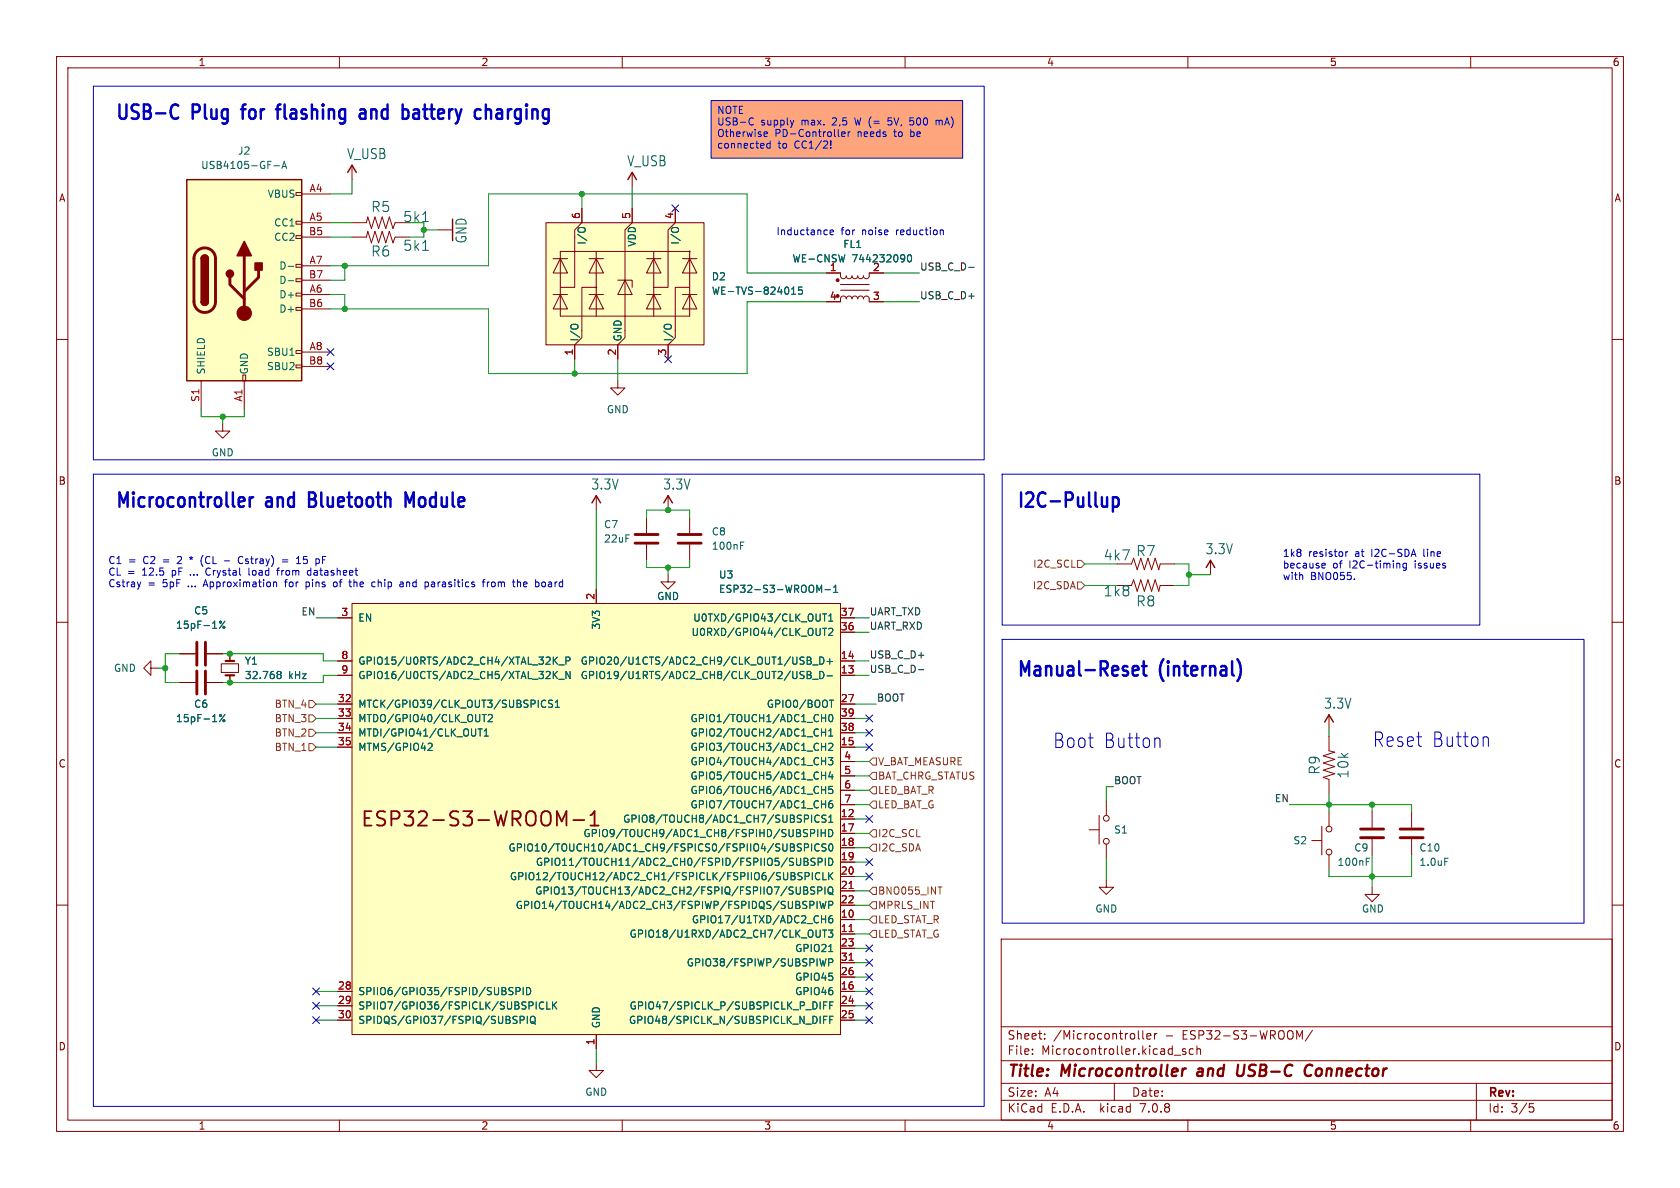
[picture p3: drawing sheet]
<svg xmlns="http://www.w3.org/2000/svg" width="297mm" height="210mm" viewBox="0 0 297 210" stroke-linecap="round" stroke-linejoin="round" font-family="sans-serif">
<g fill="none" stroke="#840000" stroke-width=".18">
<path d="M10 10h277v190h-277zM12 12h273v186h-273zM60 10v2M110 10v2M160 10v2M210 10v2M260 10v2M62.2 39.4h2.6l.2-1 .7 2 .6-2 .6 2 .7-2 .6 2 .6-2 .7 2 .3-1h2.6M96.5 39.4h28v21.6h-28zM10 60h2M62.2 41.9h2.6l.2-1 .7 2 .6-2 .6 2 .7-2 .6 2 .6-2 .7 2 .3-1h2.6M77.5 40.6h2.5"/>
<path d="M146 53.3h2.6v-.7l.5-.3 .4 .2 .1 .3 .1-.3 .3-.2 .5 .2 .1 .3 .1-.3 .3-.1h.4l.2 .4 .2-.4 .4-.1 .3 .2 .2 .3 .1-.3 .4-.2 .4 .3 .1 .7h2.5M146 48.3h2.6v.7l.5 .3 .4-.2 .1-.3 .1 .3 .4 .2 .4-.2 .1-.3 .1 .3 .3 .2 .5-.1 .1-.4 .2 .4h.5l.3-.1 .1-.3 .1 .3 .4 .2 .4-.3 .1-.7h2.5M148.6 51.3h5.1M148.6 50.3h5.1M285 60h2M39.4 74.9v1.3h1.2l-1.2 1.3-1.3-1.3h1.3M109.2 67.3v1.3h1.3l-1.3 1.3-1.3-1.3h1.3M105.4 87.6v2.6M118.1 87.6v2.6M121.9 91.4v2.8M121.9 96.3v2.8M197.5 99.7h2.5l.4-1 .6 2 .7-2 .6 2 .6-2 .7 2 .6-2 .7 2 .2-1h2.5"/>
<path d="M214 99.1v2.5M10 110h2M26.7 118.1v-1.3l-1.3 1.3 1.3 1.3v-1.3h1.2M39.1 117.3h3.1v1.6h-3.1zM40.6 115.6v1.2M40.6 119.4v1.3M59.7 119.4h2.5M59.7 116.8h2.5M59.7 109.2h2.5M62.2 106.7h86.4v76.2h-86.4zM105.4 104.1v2.6M118.1 101.6v1.3h1.3l-1.3 1.2-1.3-1.2h1.3"/>
<path d="M148.6 119.4h2.5M148.6 116.8h2.5M148.6 109.2h2.5M148.6 111.8h2.5M197.5 103.5h2.5l.4-1 .6 2 .7-2 .6 2 .6-2 .7 2 .6-2 .7 2 .2-1h2.5M285 110h2M31.7 120.7h2.8M36.6 120.7h2.8M59.7 132.1h2.5M59.7 124.5h2.5M59.7 127h2.5M59.7 129.5h2.5"/>
<path d="M148.6 132.1h2.5M148.6 124.5h2.5M148.6 127h2.5M148.6 129.5h2.5M148.6 134.6h2.5M148.6 137.2h2.5M148.6 139.7h2.5M234.9 130.2v2.5l1.1 .3-2.1 .6 2.1 .6-2.1 .7 2.1 .6-2.1 .6 2.1 .7-2.1 .6 1 .4v2.5M234.9 126.4v2.5M10 160h2M148.6 144.8h2.5M148.6 147.3h2.5"/>
<path d="M148.6 149.9h2.5M148.6 152.4h2.5M148.6 154.9h2.5M148.6 157.5h2.5M148.6 142.2h2.5M192.5 146.7h1.8M194.3 144.1v5.1M195.6 155.6v1.2h1.2l-1.2 1.3-1.3-1.3h1.3M195.6 141.6v2.5M195.6 149.2v2.6M231.9 148.6h1.8M233.7 146.1v5"/>
<path d="M234.9 143.5v2.6M234.9 151.1v2.6M242.6 156.8v1.3h1.2l-1.2 1.3-1.3-1.3h1.3M242.6 143.5v2.8M242.6 148.3v2.8M285 160h2M59.7 175.3h2.5M59.7 177.8h2.5M148.6 162.6h2.5M148.6 165.1h2.5M148.6 175.3h2.5M148.6 160h2.5"/>
<path d="M148.6 167.6h2.5M148.6 177.8h2.5M148.6 172.7h2.5M148.6 170.2h2.5M177 166h108v32h-108zM59.7 180.3h2.5M60 198v2M105.4 188v1.2h1.3l-1.3 1.3-1.3-1.3h1.3M105.4 182.9v2.5M110 198v2M148.6 180.3h2.5M160 198v2"/>
<path d="M177 194.5h108M177 191.5h108M177 187.5h108M177 181.5h108M182.5 186.3v.1M182.5 185.5v.1M184.7 183.6v.1M184.7 182.8v.1M197 191.5v3M201.2 182.2v1.3l.3 .2M202 182.2v1.3l.2 .2M202.7 183.2l.8-.1-.1-.3-.4-.1-.3 .2 .1 .7h.6"/>
<path d="M204.1 182.7v1M204.5 182.7l-.3 .1-.1 .2M207.6 186.5h1.1M209.6 185.5l-.4-.1-.2 .2 .1 .2 .5 .2v.3h-.6M210 198v2M211 185.5l-.5-.1-.3 .3v.4l.2 .2h.6M211.6 185.5l.2-.1 .4 .1v.9M211.6 184.9v1.5M229.2 182.2l.5 1.1 .5-1.1v1.5M232 182.1l-1.3 2M260 198v2M261 191.5v6.5"/>
<path d="M270.4 195.1h.7M270.5 195.7h.4l.3 .3-.2 .5-.5 .1"/>
<circle cx="195.6" cy="144.7" r=".51"/>
<circle cx="195.6" cy="148.7" r=".51"/>
<circle cx="235" cy="150.6" r=".51"/>
<circle cx="235" cy="146.6" r=".51"/>
</g>
<path d="M209.7 188.9l-.5 .2M211.8 189.5l-.2 .4 .3 .3M218.9 188.2l-.2 1.6 .1 .3a.66 .66 0 0 0 .9-.1M232 188.4a.88 .88 0 0 0-1 0 .88 .88 0 0 0-.4 1 .69 .69 0 0 0 .4 .7 .69 .69 0 0 0 .8-.1" fill="none" stroke="#840000" stroke-width=".4"/>
<path d="M125.7 17.8h44.5v10.1h-44.5z" fill="#ffa57d" stroke="#ffa57d" stroke-width=".18"/>
<path d="M104.6 88.9l.8-1.3 .8 1.3M117.3 88.9l.8-1.3 .8 1.3M213.2 100.3l.8-1.2 .8 1.2M234.2 127.6l.7-1.2 .8 1.2" fill="none" stroke="#840000" stroke-width=".25"/>
<path d="M119.9 94.5h4.1M119.9 96h4.1M34.8 118.6v4.1M36.3 118.6v4.1M240.5 146.6h4.1M240.5 148.1h4.1" fill="none" stroke="#840000" stroke-width=".51"/>
<g fill="none" stroke="#006464" stroke-width=".18">
<path d="M74.7 39.2h1M74.7 44.2h1M160.6 45.1l.1-.1a.68 .68 0 0 1 .5 .7 .68 .68 0 0 1-.5 .6 .84 .84 0 0 1-.1-1.2zM130.9 96.4h.4M130.9 95.8h.6M49.1 118.8l.4-.1 .1 .1 .1 .2-.2 .2M49.1 119.2h.1M49.2 119.2h.3M49.2 119.2l-.1 .1M49.5 119.2l.2 .3-.1 .3-.1 .2-.4-.1M97.8 116.1v1.3M97.8 118.7v1.3"/>
<path d="M98 116.7l.5 .7M98 119.2l.5 .8M98.5 116.1l-.7 .8M98.5 118.7l-.7 .7M98.8 117.5h1M100.1 116.8h.6l.1-.2-.1-.3-.6-.2v1.3M100.8 118.7v1.3l-.7-1.3v1.3M142 118.7l.2 .1M142.1 119.5v.3M142.7 116.1h.4l.3 .3-.3 .4 .3 .1v.3l-.2 .2h-.5zM142.7 118.7h.4l.3 .2-.3 .4 .3 .1v.3l-.2 .3h-.5zM142.7 119.3h.4"/>
<path d="M142.7 116.8h.4M143.7 117.5h.9M144.8 104.4l.5-1v1.3M144.9 118.7a.64 .64 0 0 1 .8 .6 .64 .64 0 0 1-.8 .7zM144.9 116.1a.64 .64 0 0 1 .8 .7 .64 .64 0 0 1-.8 .6zM145.4 111.1h.7M145.4 108.5h.7M145.8 108.5v1.3M145.8 111.1v1.2M145.9 104.2h.9M146.2 119.5h1M146.2 116.9h1"/>
<path d="M146.5 111.2l.5-.1 .2 .3-.8 .9h.8M146.5 108.9l.4-.4v1.3M146.5 109.8h.7M146.7 116.5v.9M147.4 104.7h.7M147.4 103.8l.3-.4v1.3M39.8 126.3l-1 1.3M75.9 131.4l.4 .1 .1 .3-.8 .9h.8M84.5 128.8h.7M84.9 128.8v1.3M85.2 126.3h.8M85.6 126.3v1.3"/>
<path d="M85.6 130.1h.7M85.6 129.2l.4-.4v1.3M86.3 126.4l.5-.1 .3 .4-.8 .9h.8M96.5 123.9a.6 .6 0 0 0-.9 .4 .6 .6 0 0 0 .6 .7l.3-.1M97.7 123.8h-.5l-.2 .1v.4l.6 .2 .1 .3-.2 .2h-.5M98.2 125h.7M98.2 124.1l.3-.3v1.2M98.8 120.1h1M143.7 120.1h.9M145.2 128.8v1.3M145.2 132h.8M145.2 129.5h.8"/>
<path d="M145.2 126.9h.8M145.2 134.5h.8M145.2 137.1h.8M145.2 139.6h.8M146 126.3v1.3M146 128.8v1.3M146 131.4v1.3M146 133.9v1.3M146 136.5v1.2M146 139v1.3M146.4 133.9h.8l-.4 .5 .4 .1v.6l-.2 .1-.6-.1M146.5 131.5l.5-.1 .2 .4-.8 .9h.8"/>
<path d="M146.5 129.2l.4-.4v1.3M146.5 130.1h.7M146.6 126.4l.2-.1a.68 .68 0 0 1 .4 .6 .68 .68 0 0 1-.4 .7l-.2-.1-.1-.4zM146.6 123.8h.8M146.8 136.4l-.3 .9h.8M147 123.8v1.2M147.1 136.9v.8M147.2 139h-.6l-.1 .6 .2-.1 .4 .1 .1 .1v.5l-.2 .1-.5-.1M141.1 154.6l.7 .6-.3 .3h-.4M141.5 156.8v1l-.3 .3M141.5 151.7v1l-.1 .2-.3 .1M141.7 149.2h-.5l-.2 .1v.4l.5 .2 .2 .3-.3 .2h-.5"/>
<path d="M141.8 154.3l-.5-.1-.2 .3M142.1 156.8h.4l.3 .2-.3 .4 .3 .1v.3l-.2 .3h-.5zM142.1 157.4h.4M142.2 152.3h.4M142.2 151.7h.4l.2 .3-.2 .3 .2 .1 .1 .3-.3 .3h-.4zM142.2 149.8h.6l.1-.2v-.3l-.7-.1v1.2M142.3 154.9h.6l.2-.2-.1-.3-.7-.2v1.3M142.6 159.4l-.4-.1-.2 .2v.3l.5 .3 .1 .3-.2 .2-.5-.1M143.2 160l.6-.1 .1-.1-.1-.3-.6-.2v1.3M143.3 147.3l.6-.1 .1-.1v-.3l-.7-.2v1.3M143.5 149.2v1.2M143.6 154.2v1.3"/>
<path d="M144 156.9l-.5-.1-.2 .2 .1 .3 .6 .3v.3l-.2 .2-.5-.1M144.1 151.8l-.5-.1-.2 .3 .1 .3 .5 .2v.4l-.2 .1-.4-.1M144.4 159.3v1.3M144.6 157.5l.6-.1 .1-.2-.1-.3-.6-.1v1.3M144.6 146.6v1.3M144.6 152.4l.6-.1 .2-.2-.1-.3-.7-.1v1.3M144.8 144.2a.6 .6 0 0 0-.8 .4 .6 .6 0 0 0 .6 .8l.2-.2M144.8 149.3a.6 .6 0 0 0-.8 .4 .6 .6 0 0 0 .6 .7l.2-.1M144.9 154.4a.6 .6 0 0 0-.8 .4 .6 .6 0 0 0 .6 .7l.2-.1M144.9 159.3l.3 1.3 .3-.9 .2 .9 .3-1.3M145.2 146.6v1.3M145.2 147.2h.7"/>
<path d="M145.2 142.2h.8M145.5 154.2v1.3h.6M145.8 156.8v1.3M145.9 146.6v1.3M145.9 151.7v1.3M146 141.5v1.3M146 144.2l-.5-.1-.2 .2 .1 .3 .6 .3v.3l-.2 .2-.5-.1M146 149.2h-.5l-.2 .2 .1 .3 .6 .3v.3l-.2 .1h-.5M146.4 157l.3-.2a.43 .43 0 0 1 .5 .4v.4a.42 .42 0 0 1-.4 .5 .42 .42 0 0 1-.4-.5zM146.5 151.7a.64 .64 0 0 1 .7 .6 .64 .64 0 0 1-.7 .7zM146.5 146.6a.64 .64 0 0 1 .7 .7 .64 .64 0 0 1-.7 .6zM146.5 154.2v1.3"/>
<path d="M146.5 160l.6-.1 .1-.1v-.3l-.7-.2v1.3M146.5 145.4h.7M146.5 144.5l.4-.4v1.3M146.6 149.3l.2-.1a.68 .68 0 0 1 .4 .6 .68 .68 0 0 1-.4 .6l-.2-.1-.1-.3zM146.6 157.8l.7 .4M146.7 154.8l.5 .7M147.1 141.5l-.4 .1a.86 .86 0 0 0 0 1.2l.5-.1v-.4l-.2-.3-.4 .1-.1 .2M147.2 154.2l-.7 .8M241.5 152.3h.5M241.5 151.7h.6M90.2 175.2l.4 .1 .1 .3-.3 .2h-.3M90.2 174.6h.5"/>
<path d="M91.2 175.2h.6l.2-.2-.1-.3-.7-.1v1.2M92.5 174.6v1.2M93.1 174.6a.64 .64 0 0 1 .7 .6 .64 .64 0 0 1-.7 .6zM93.2 179.6v1.3M93.8 179.8l.3-.2a.43 .43 0 0 1 .5 .5v.4a.42 .42 0 0 1-.4 .4 .42 .42 0 0 1-.4-.4zM94.8 177.1v1.3M96.1 177.2a.6 .6 0 0 0-.8 .5 .6 .6 0 0 0 .6 .7l.2-.1M96.7 177.1v1.3h.6M97.7 177.1v1.3M97.9 177.7l.5 .7M98.4 177.1l-.7 .7M144.3 164.4v1l.2 .3 .4-.1 .1-.2v-1"/>
<path d="M145 177.1v1.3M145 179.6v1.3M145.2 161.9v1.2M145.2 162.5h.8M145.4 164.4h.7M145.6 177.7h.4M145.8 164.4v1.3M146 161.9v1.2M146 169.5l-.3 1.3-.2-.9-.3 .9M146.2 177.1h-.6v1.3M146.2 179.6h-.6v1.3M146.4 164.4h.8l-.4 .5 .4 .1v.6l-.2 .1-.6-.1"/>
<path d="M146.5 170.2l.6-.1 .1-.2v-.3l-.7-.1v1.3M146.5 168.2h.7M146.7 177.7h.4M147.1 161.9h-.4a.86 .86 0 0 0 0 1.2l.5-.1v-.4l-.2-.2h-.4l-.1 .2M147.3 177.1h-.6v1.3M147.3 179.6h-.6v1.3M92 180.3h.6l.1-.2-.1-.3-.6-.2v1.3M94 180.6l.4 .3M94.4 180.9l.3 .1M145.6 180.3h.4M146.7 180.3h.4"/>
<circle cx="39" cy="126.5" r=".18"/>
<circle cx="39.6" cy="127.4" r=".18"/>
</g>
<g fill="#840000" stroke="#840000" stroke-width=".18">
<circle cx="148.1" cy="49.5" r=".25"/>
<circle cx="148.1" cy="52.3" r=".25"/>
</g>
<g fill="#ffffc2" stroke="#ffffc2" stroke-width=".18">
<path d="M62.2 106.7h86.4v76.2h-86.4z"/>
<path d="M96.5 39.4h28v21.6h-28z"/>
</g>
<path d="M99.3 145.2l.8-1.8v2.5M101.4 145h1.9M104.4 145.9h1.4M104.4 144.1l.7-.7v2.5" fill="none" stroke="#840000" stroke-width=".32"/>
<path d="M150.1 157.1h.7M150.1 164.7h.7M150.1 169.8h.7" fill="none" stroke="#a90000" stroke-width=".18"/>
<path d="M39.9 119.4h1.5M39.9 116.8h1.5" fill="none" stroke="#840000" stroke-width=".38"/>
<g fill="#840000">
<circle cx="99.1" cy="50.8" r=".4"/>
<circle cx="105.4" cy="55.9" r=".4"/>
</g>
<circle cx="105.4" cy="50.8" r=".08" fill="#840000" stroke="#840000" stroke-width=".18"/>
<g fill="#840000">
<circle cx="105.4" cy="50.8" r=".4"/>
<circle cx="105.4" cy="44.5" r=".4"/>
<circle cx="110.5" cy="55.9" r=".4"/>
</g>
<g fill="none" stroke="#840000" stroke-width=".18">
<path d="M102.9 39.4l-1.3 1.2v10.2h-2.5M111.8 39.4l-1.3 1.2v17.8M119.4 39.4l-1.3 1.2v10.2h-2.5M97.8 52.1h2.5M97.8 45.7h2.5M99.1 52.1l1.2 2.5h-2.5zM99.1 45.7l1.2 2.6h-2.5zM99.1 44.5h22.8v11.4h-22.8zM104.1 52.1h2.6M104.1 45.7h2.6M105.4 50.8h-2.5v8.9l-1.3 1.3M105.4 52.1l1.3 2.5h-2.6z"/>
<path d="M105.4 45.7l1.3 2.6h-2.6zM105.4 44.5v11.4M109.2 49.5h2.6v1.3M110.5 49.5l1.3 2.6h-2.6zM114.3 52.1h2.5M114.3 45.7h2.5M115.6 52.1l1.2 2.5h-2.5zM115.6 45.7l1.2 2.6h-2.5zM115.6 44.5v11.4M120.6 52.1h2.6M120.6 45.7h2.6M121.9 50.8h-2.5v8.9l-1.3 1.3"/>
<path d="M121.9 52.1l1.3 2.5h-2.6zM121.9 45.7l1.3 2.6h-2.6z"/>
</g>
<g fill="#840000">
<circle cx="110.5" cy="44.5" r=".4"/>
<circle cx="115.6" cy="55.9" r=".4"/>
<circle cx="115.6" cy="50.8" r=".4"/>
<circle cx="115.6" cy="44.5" r=".4"/>
<circle cx="121.9" cy="50.8" r=".4"/>
</g>
<g fill="#840000" stroke="#840000" stroke-width=".18">
<circle cx="121.9" cy="44.5" r=".08"/>
<circle cx="43.2" cy="55.4" r="1.27"/>
</g>
<g fill="none" stroke="#840000" stroke-width=".18">
<path d="M52.3 39.1h1v.5h-1zM52.3 34h1v.5h-1zM53.3 34.3h5.1M53.3 39.4h5.1M62.2 29.2v2.6M102.9 36.8v2.6M111.8 30.5v2.5M111.8 36.8v2.6M119.4 36.8v2.6M52.3 54.4h1v.5h-1zM52.3 51.8h1v.5h-1zM52.3 49.3h1v.5h-1z"/>
<path d="M52.3 46.7h1v.5h-1zM52.3 41.7h1v.5h-1zM53.3 52.1h5.1M53.3 47h5.1M53.3 41.9h5.1M53.3 54.6h5.1M53.3 49.5h5.1M146 48.3h2.6M146 53.3h2.6M153.7 48.3h2.5M153.7 53.3h2.5M35.6 67.3v5.1"/>
<path d="M42.9 66.3h.5v1h-.5zM43.2 67.3v5.1M52.3 64.5h1v.5h-1zM52.3 62h1v.5h-1zM53.3 62.2h5.1M53.3 64.8h5.1M101.6 61v2.5M109.2 61v2.5M118.1 61v2.5M114.3 91.4v2.8M114.3 96.3v2.8M31.7 115.6h2.8"/>
<path d="M36.6 115.6h2.8M40.6 115.6v1.2M40.6 119.4v1.3M59.7 119.4h2.5M59.7 116.8h2.5M59.7 109.2h2.5M105.4 104.1v2.6M148.6 119.4h2.5M148.6 116.8h2.5M148.6 109.2h2.5M148.6 111.8h2.5M31.7 120.7h2.8"/>
<path d="M36.6 120.7h2.8M59.7 132.1h2.5M59.7 124.5h2.5M59.7 127h2.5M59.7 129.5h2.5M148.6 132.1h2.5M148.6 124.5h2.5M148.6 127h2.5M148.6 129.5h2.5M148.6 134.6h2.5M148.6 137.2h2.5M148.6 139.7h2.5"/>
<path d="M148.6 144.8h2.5M148.6 147.3h2.5M148.6 149.9h2.5M148.6 152.4h2.5M148.6 154.9h2.5M148.6 157.5h2.5M148.6 142.2h2.5M249.6 143.5v2.8M249.6 148.3v2.8M59.7 175.3h2.5M59.7 177.8h2.5M148.6 162.6h2.5"/>
<path d="M148.6 165.1h2.5M148.6 175.3h2.5M148.6 160h2.5M148.6 167.6h2.5M148.6 177.8h2.5M148.6 172.7h2.5M148.6 170.2h2.5M59.7 180.3h2.5M105.4 182.9v2.5M148.6 180.3h2.5"/>
</g>
<g fill="none" stroke="#006464" stroke-width=".18">
<path d="M48.4 29.3h1M49.8 29.8l.5-1.3 .4 1.3M50 29.4h.6M51 47.1h.9M51 49.6h.9M100.9 57.6l.1-.1a.81 .81 0 0 1 1.2 .1M102.2 40.5v-.1a.81 .81 0 0 1 1.2 .1M117.4 57.6l.1-.1a.81 .81 0 0 1 1.2 .1M118.7 40.5l.1-.1a.81 .81 0 0 1 1.2 .1M139.9 52h.8M139.9 51.1l.4-.4v1.3M141.8 50.7h-.6l-.1 .6 .2-.1 .4 .1 .2 .2-.1 .4-.2 .1-.5-.1"/>
<path d="M160.6 45.1l.1-.1a.68 .68 0 0 1 .5 .7 .68 .68 0 0 1-.5 .6 .84 .84 0 0 1-.1-1.2zM39.8 109.8l-1 1.3M49.1 119.2h.1M49.1 118.8l.4-.1 .1 .1 .1 .2-.2 .2M49.2 119.2h.3M49.2 119.2l-.1 .1M49.5 119.2l.2 .3-.1 .3-.1 .2-.4-.1M97.8 116.1v1.3M97.8 118.7v1.3M98 116.7l.5 .7M98 119.2l.5 .8M98.5 116.1l-.7 .8"/>
<path d="M98.5 118.7l-.7 .7M98.8 117.5h1M100.1 116.8h.6l.1-.2-.1-.3-.6-.2v1.3M100.8 118.7v1.3l-.7-1.3v1.3M142 118.7l.2 .1M142.1 119.5v.3M142.7 118.7h.4l.3 .2-.3 .4 .3 .1v.3l-.2 .3h-.5zM142.7 116.1h.4l.3 .3-.3 .4 .3 .1v.3l-.2 .2h-.5zM142.7 119.3h.4M142.7 116.8h.4M143.7 117.5h.9M144.8 104.4l.5-1v1.3"/>
<path d="M144.9 118.7a.64 .64 0 0 1 .8 .6 .64 .64 0 0 1-.8 .7zM144.9 116.1a.64 .64 0 0 1 .8 .7 .64 .64 0 0 1-.8 .6zM145.4 111.1h.7M145.4 108.5h.7M145.8 108.5v1.3M145.8 111.1v1.2M145.9 104.2h.9M146.2 119.5h1M146.2 116.9h1M146.5 111.2l.5-.1 .2 .3-.8 .9h.8M146.5 108.9l.4-.4v1.3M146.5 109.8h.7"/>
<path d="M146.7 116.5v.9M147.4 104.7h.7M147.4 103.8l.3-.4v1.3M39.8 126.3l-1 1.3M75.9 131.4l.4 .1 .1 .3-.8 .9h.8M84.5 128.8h.7M84.9 128.8v1.3M85.2 126.3h.8M85.6 126.3v1.3M85.6 130.1h.7M85.6 129.2l.4-.4v1.3M86.3 126.4l.5-.1 .3 .4-.8 .9h.8"/>
<path d="M96.5 123.9a.6 .6 0 0 0-.9 .4 .6 .6 0 0 0 .6 .7l.3-.1M97.7 123.8h-.5l-.2 .1v.4l.6 .2 .1 .3-.2 .2h-.5M98.2 125h.7M98.2 124.1l.3-.3v1.2M98.8 120.1h1M143.7 120.1h.9M145.2 128.8v1.3M145.2 132h.8M145.2 129.5h.8M145.2 126.9h.8M145.2 134.5h.8M145.2 137.1h.8"/>
<path d="M145.2 139.6h.8M146 126.3v1.3M146 128.8v1.3M146 131.4v1.3M146 133.9v1.3M146 136.5v1.2M146 139v1.3M146.4 133.9h.8l-.4 .5 .4 .1v.6l-.2 .1-.6-.1M146.5 131.5l.5-.1 .2 .4-.8 .9h.8M146.5 129.2l.4-.4v1.3M146.5 130.1h.7M146.6 126.4l.2-.1a.68 .68 0 0 1 .4 .6 .68 .68 0 0 1-.4 .7l-.2-.1-.1-.4z"/>
<path d="M146.6 123.8h.8M146.8 136.4l-.3 .9h.8M147 123.8v1.2M147.1 136.9v.8M147.2 139h-.6l-.1 .6 .2-.1 .4 .1 .1 .1v.5l-.2 .1-.5-.1M141.1 154.6l.7 .6-.3 .3h-.4M141.5 156.8v1l-.3 .3M141.5 151.7v1l-.1 .2-.3 .1M141.7 149.2h-.5l-.2 .1v.4l.5 .2 .2 .3-.3 .2h-.5M141.8 154.3l-.5-.1-.2 .3M142.1 156.8h.4l.3 .2-.3 .4 .3 .1v.3l-.2 .3h-.5zM142.1 157.4h.4"/>
<path d="M142.2 151.7h.4l.2 .3-.2 .3 .2 .1 .1 .3-.3 .3h-.4zM142.2 152.3h.4M142.2 149.8h.6l.1-.2v-.3l-.7-.1v1.2M142.3 154.9h.6l.2-.2-.1-.3-.7-.2v1.3M142.6 159.4l-.4-.1-.2 .2v.3l.5 .3 .1 .3-.2 .2-.5-.1M143.2 160l.6-.1 .1-.1-.1-.3-.6-.2v1.3M143.3 147.3l.6-.1 .1-.1v-.3l-.7-.2v1.3M143.5 149.2v1.2M143.6 154.2v1.3M144 156.9l-.5-.1-.2 .2 .1 .3 .6 .3v.3l-.2 .2-.5-.1M144.1 151.8l-.5-.1-.2 .3 .1 .3 .5 .2v.4l-.2 .1-.4-.1M144.4 159.3v1.3"/>
<path d="M144.6 157.5l.6-.1 .1-.2-.1-.3-.6-.1v1.3M144.6 146.6v1.3M144.6 152.4l.6-.1 .2-.2-.1-.3-.7-.1v1.3M144.8 144.2a.6 .6 0 0 0-.8 .4 .6 .6 0 0 0 .6 .8l.2-.2M144.8 149.3a.6 .6 0 0 0-.8 .4 .6 .6 0 0 0 .6 .7l.2-.1M144.9 154.4a.6 .6 0 0 0-.8 .4 .6 .6 0 0 0 .6 .7l.2-.1M144.9 159.3l.3 1.3 .3-.9 .2 .9 .3-1.3M145.2 146.6v1.3M145.2 147.2h.7M145.2 142.2h.8M145.5 154.2v1.3h.6M145.8 156.8v1.3"/>
<path d="M145.9 146.6v1.3M145.9 151.7v1.3M146 141.5v1.3M146 144.2l-.5-.1-.2 .2 .1 .3 .6 .3v.3l-.2 .2-.5-.1M146 149.2h-.5l-.2 .2 .1 .3 .6 .3v.3l-.2 .1h-.5M146.4 157l.3-.2a.43 .43 0 0 1 .5 .4v.4a.42 .42 0 0 1-.4 .5 .42 .42 0 0 1-.4-.5zM146.5 151.7a.64 .64 0 0 1 .7 .6 .64 .64 0 0 1-.7 .7zM146.5 146.6a.64 .64 0 0 1 .7 .7 .64 .64 0 0 1-.7 .6zM146.5 154.2v1.3M146.5 160l.6-.1 .1-.1v-.3l-.7-.2v1.3M146.5 145.4h.7M146.5 144.5l.4-.4v1.3"/>
<path d="M146.6 149.3l.2-.1a.68 .68 0 0 1 .4 .6 .68 .68 0 0 1-.4 .6l-.2-.1-.1-.3zM146.6 157.8l.7 .4M146.7 154.8l.5 .7M147.1 141.5l-.4 .1a.86 .86 0 0 0 0 1.2l.5-.1v-.4l-.2-.3-.4 .1-.1 .2M147.2 154.2l-.7 .8M255.4 151.7h.6M90.2 175.2l.4 .1 .1 .3-.3 .2h-.3M90.2 174.6h.5M91.2 175.2h.6l.2-.2-.1-.3-.7-.1v1.2M92.5 174.6v1.2M93.1 174.6a.64 .64 0 0 1 .7 .6 .64 .64 0 0 1-.7 .6zM93.2 179.6v1.3"/>
<path d="M93.8 179.8l.3-.2a.43 .43 0 0 1 .5 .5v.4a.42 .42 0 0 1-.4 .4 .42 .42 0 0 1-.4-.4zM94.8 177.1v1.3M96.1 177.2a.6 .6 0 0 0-.8 .5 .6 .6 0 0 0 .6 .7l.2-.1M96.7 177.1v1.3h.6M97.7 177.1v1.3M97.9 177.7l.5 .7M98.4 177.1l-.7 .7M144.3 164.4v1l.2 .3 .4-.1 .1-.2v-1M145 177.1v1.3M145 179.6v1.3M145.2 161.9v1.2M145.2 162.5h.8"/>
<path d="M145.4 164.4h.7M145.6 177.7h.4M145.8 164.4v1.3M146 161.9v1.2M146 169.5l-.3 1.3-.2-.9-.3 .9M146.2 177.1h-.6v1.3M146.2 179.6h-.6v1.3M146.4 164.4h.8l-.4 .5 .4 .1v.6l-.2 .1-.6-.1M146.5 170.2l.6-.1 .1-.2v-.3l-.7-.1v1.3M146.5 168.2h.7M146.7 177.7h.4M147.1 161.9h-.4a.86 .86 0 0 0 0 1.2l.5-.1v-.4l-.2-.2h-.4l-.1 .2"/>
<path d="M147.3 177.1h-.6v1.3M147.3 179.6h-.6v1.3M92 180.3h.6l.1-.2-.1-.3-.6-.2v1.3M94 180.6l.4 .3M94.4 180.9l.3 .1M145.6 180.3h.4M146.7 180.3h.4"/>
<circle cx="39" cy="110" r=".18"/>
<circle cx="39.6" cy="110.9" r=".18"/>
<circle cx="39" cy="126.5" r=".18"/>
<circle cx="39.6" cy="127.4" r=".18"/>
</g>
<path d="M34.9 44.4a1.9 1.9 0 0 1 2-.4 1.9 1.9 0 0 1 1.2 1.7v7.6a1.91 1.91 0 0 1-1.9 1.9 1.91 1.91 0 0 1-1.9-1.9v-7.7l.2-.7zM40.6 49v1.3l2.6 2.5M43.2 45.2v10.2M45.7 47.8v1.2l-2.5 2.6M112.3 94.5h4M112.3 96h4M34.8 113.5v4.1M36.3 113.5v4.1M247.5 146.6h4.1M247.5 148.1h4.1" fill="none" stroke="#840000" stroke-width=".51"/>
<path d="M33 31.8h20.3v35.5h-20.3zM61.5 30.5l.7-1.3 .8 1.3M111 31.8l.8-1.3 .7 1.3M35.6 53.3a.64 .64 0 0 0 .6 .7 .64 .64 0 0 0 .6-.7M35.6 45.7a.64 .64 0 0 1 .6-.6 .64 .64 0 0 1 .6 .6" fill="none" stroke="#840000" stroke-width=".25"/>
<path d="M33 31.8h20.3v35.5h-20.3z" fill="#ffffc2" stroke="#ffffc2" stroke-width=".18"/>
<g fill="#840000" stroke="#840000" stroke-width=".25">
<path d="M35.6 53.3h1.2a.64 .64 0 0 1-.6 .7 .64 .64 0 0 1-.6-.7z"/>
<path d="M35.6 45.7h1.2v7.6h-1.2z"/>
<path d="M35.7 45.3a.64 .64 0 0 1 .7-.2 .64 .64 0 0 1 .4 .6h-1.2z"/>
<path d="M43.2 42.7l1.2 2.5h-2.5z"/>
<path d="M45.1 46.5h1.3v1.3h-1.3z"/>
<circle cx="40.6" cy="48.4" r=".63"/>
</g>
<g fill="none" stroke="#725600" stroke-width=".18">
<path d="M190.5 99.1h.6l.7 .6-.7 .6h-.6zM190.5 102.9h.6l.7 .6-.7 .6h-.6zM54.6 131.4h.6l.7 .7-.7 .6h-.6zM54.6 128.9h.6l.7 .6-.7 .7h-.6zM54.6 123.8h.6l.7 .7-.7 .6h-.6zM54.6 126.4h.6l.7 .6-.7 .6h-.6zM154.3 136.5h.6v1.3h-.6l-.6-.6zM154.3 134h.6v1.3h-.6l-.6-.7zM154.3 139.1h.6v1.2h-.6l-.6-.6zM154.3 146.7h.6v1.3h-.6l-.6-.7zM154.3 149.2h.6v1.3h-.6l-.6-.6zM154.3 141.6h.6v1.3h-.6l-.6-.7z"/>
<path d="M154.3 159.4h.6v1.3h-.6l-.6-.7zM154.3 156.8h.6v1.3h-.6l-.6-.6zM165.8 156.8h.7M154.3 161.9h.6v1.3h-.6l-.6-.6zM154.3 164.5h.6v1.2h-.6l-.6-.6z"/>
</g>
<path d="M171.2 47.3h1M162.4 118.4h.9" fill="none" stroke="#0f0f0f" stroke-width=".18"/>
<g fill="none" stroke="#0000c2" stroke-width=".18">
<path d="M16.5 15.2h157.5v66.1h-157.5zM125.7 17.8h44.5v10.1h-44.5zM132.6 20.9l.4-.1 .2 .2M133.2 22l-.2 .1-.4-.1M135.1 24.1h.5M135.7 23.5v.1l-.6 .1M136.2 24.9v1.3M136.2 25.4l-.4-.1-.2 .3 .1 .5h.5M140.3 21.3l-.3 .8M146.8 25l.1 .7M146.9 26.1v.1M146.9 24.9v.8"/>
<path d="M146.9 25v.7M148.3 24.1h.1M148.9 23.4v.7h.4M149.3 23.4l.1 .2-.6 .1M149.9 23.3v.8M150.1 23.4l-.2 .1M157 22l.4 .1M157.6 20.8h-.6v.6l.4-.1M160.9 22h.5M160.9 20.8h.6M160.9 21.4h.5M165.5 21.3v.8"/>
<path d="M165.5 21.4l.3-.1 .2 .1M166 21.4v.7M166.2 21.3l-.2 .1M146.8 41.1l.6-.1-.1-.3-.4-.1-.1 .2v.6h.5M166.4 40.6l.4 .2v.7M16.5 83.8h157.5v111.8h-157.5zM33.5 98.5l.3 .2-.2 .2M35.9 98.2a1.46 1.46 0 0 0 0 1.9M39.7 99.2h.9M42.9 98.5a.6 .6 0 0 0-.8 .4 .6 .6 0 0 0 .6 .7l.2-.1M49.9 99h1M49.9 99.3h1"/>
<path d="M52.4 99.6h.7M52.7 98.5l.1-.1v1.2M53.6 99.5l.1 .1M53.7 98.4v.5M57 99h.4M57.6 98.4h-.6v1.2M177.2 83.8h84.4v26.7h-84.4zM233.9 99.6h.3l.1 .3-.6 .1M237.9 97.5v.9M238.3 97.5l-.4 .3M247.1 99.6l.4 .1v.7M248.6 99.6h-.3l-.3 .2 .1 .6h.5"/>
<path d="M248.6 99.6v1l-.2 .2h-.3M249.9 97.1l.4 1.3M24.9 102.9l-.3 .8M33.7 101.6v.1M36.4 100.7v.4l.2 .5M44 100.4v1.1l.2 .2M48.4 102.9v.8M48.4 103l.1-.1h.3l.1 .8M48.9 100.8h.5M49.1 100.6v1.1M50.3 102.9h.5M50.5 102.5v1.2"/>
<path d="M54.1 102.9v1.2M54.1 103.7h.4M54.5 102.9h-.4M55 100.9l-.4-.1-.3 .3 .2 .5h.5M55 100.4v1.3M59.5 102.9h-.3l-.3 .2 .1 .5 .2 .1h.3M61.7 102.9h.4M62 103.7h.1M66 102.9h.3M66.3 103.7h-.3M70.9 102.9h.3l.1 .8M71.3 103.7h-.4"/>
<path d="M71.3 103.2h-.4M76.7 102.9h-.4M76.7 103.2h-.3l-.2 .2 .1 .3h.4M85.2 102.9h.5M85.7 102.5l-.3 .1v1.1M86.2 102.9v.8M86.5 102.9l-.3 .2M91.5 103l.2-.1h.3v.8M95.9 102.9h.3l.2 .2v.5l-.2 .1h-.3M177.2 113h102.8v50.2h-102.8zM234.2 100.4h-.3M239.4 102.3v.2"/>
<path d="M204.5 130.5h.3l.3 .3v1.3M262.5 130.2l.5 .2 .1 .2v1.3"/>
</g>
<g fill="none" stroke="#0000c2" stroke-width=".43">
<path d="M30.9 18.5l.6 .2M42.6 19.3h.8M48.8 19.3h.8M49.6 18.5l-.4 .1-.1 .2v2.2M63.7 19.4l.2-.1 .6 .1 .1 1.6M64.6 19.9l-.7 .1a.52 .52 0 0 0-.3 .5 .52 .52 0 0 0 .3 .5l.7-.1M73.8 19.3l-.7 .1M85.9 19.6a.53 .53 0 0 1 .8-.2l.1 1.6M31.5 20.8l-.6 .2M73.9 20h-.6a.52 .52 0 0 0-.3 .5 .52 .52 0 0 0 .3 .5h.6M44.1 87.9v1.7M44.8 87.9a.56 .56 0 0 0-.7 .5"/>
<path d="M73.1 87l-.7 1.9-.7-1.9v2.6M195.7 87.9v1.7M195.7 89.3l-.1 .2M196.7 88l.7-.1 .4 .5v.7l-.2 .4-.2 .1-.7-.1M196.7 87.9v2.5M200.3 119.3l.3 .1 .6-.1M200.3 117.9l.7-.2 .2 .2 .1 .4-1.1 .3M201.9 117.7h.8M202.2 116.9v2.2l.1 .2 .4 .1M219.1 117l.1 .3a3.5 3.5 0 0 1-.1 2.6"/>
</g>
<g fill="none" stroke="#009600" stroke-width=".18">
<path d="M58.4 39.4h3.8M62.2 31.8v2.5h-3.8M74.9 39.4v2.5M102.9 34.3v2.5M111.8 33v3.8M58.4 47h28v-12.7h45.7v14h13.9M58.4 52.1h2.6v2.5M58.4 41.9h3.8M61 47v2.5h-2.6M74.9 40.6h2.6M146 53.3h-13.9v12.7h-45.7v-11.4h-28M156.2 48.3h6.4"/>
<path d="M156.2 53.3h6.4M35.6 72.4v1.3h7.6v-1.3M39.4 73.7v1.2M101.6 63.5v2.5M109.2 63.5v3.8M105.4 90.2v13.9M114.3 91.4v-1.2h7.6v1.2M114.3 99.1v1.2h7.6v-1.2M191.8 99.7h5.7M207.6 99.7h2.6v3.8h-2.6M27.9 118.1h1.3M31.7 115.6h-2.5v5.1h2.5"/>
<path d="M39.4 115.6h17.7v1.2h2.6M55.9 109.2h3.8M59.7 119.4h-2.6v1.3h-17.7M118.1 100.3v1.3M151.1 109.2h2.6M151.1 116.8h2.6M151.1 111.8h2.6M151.1 119.4h2.6M191.8 103.5h5.7M210.2 101.6h3.8M55.9 129.5h3.8M55.9 132.1h3.8"/>
<path d="M55.9 124.5h3.8M55.9 127h3.8M151.1 134.6h2.6M151.1 129.5h2.6M151.1 132.1h2.6M151.1 139.7h2.6M151.1 137.2h2.6M151.1 124.5h3.8M151.1 127h2.6M196.8 139.1h-1.2v2.5M234.9 128.9v1.3M151.1 149.9h2.6"/>
<path d="M151.1 142.2h2.6M151.1 157.5h2.6M151.1 154.9h2.6M151.1 152.4h2.6M151.1 144.8h2.6M151.1 147.3h2.6M195.6 151.8v3.8M228 142.2h21.6v1.3M234.9 140.3v3.2M242.6 142.2v1.3M242.6 151.1v5.7M249.6 151.1v3.8h-14.7v-1.2"/>
<path d="M55.9 175.3h3.8M55.9 177.8h3.8M151.1 170.2h2.6M151.1 172.7h2.6M151.1 160h2.6M151.1 175.3h2.6M151.1 177.8h2.6M151.1 167.6h2.6M151.1 162.6h2.6M151.1 165.1h2.6M55.9 180.3h3.8M105.4 185.4v2.6"/>
<path d="M151.1 180.3h2.6"/>
</g>
<g fill="none" stroke="#000084" stroke-width=".18">
<path d="M118.8 36.2l1.2 1.2M120 36.2l-1.2 1.2M57.8 64.2l1.2 1.2M57.8 61.6l1.2 1.2M59 64.2l-1.2 1.2M59 61.6l-1.2 1.2M117.5 62.9l1.2 1.2M118.7 62.9l-1.2 1.2M153.1 128.9l1.2 1.2M153.1 126.4l1.2 1.2M153.1 131.5l1.2 1.2M154.3 128.9l-1.2 1.2"/>
<path d="M154.3 126.4l-1.2 1.2M154.3 131.5l-1.2 1.2M153.1 154.3l1.2 1.2M153.1 144.2l1.2 1.2M153.1 151.8l1.2 1.2M154.3 154.3l-1.2 1.2M154.3 144.2l-1.2 1.2M154.3 151.8l-1.2 1.2M55.3 179.7l1.2 1.2M55.3 174.7l1.2 1.2M55.3 177.2l1.2 1.2M56.5 179.7l-1.2 1.2"/>
<path d="M56.5 174.7l-1.2 1.2M56.5 177.2l-1.2 1.2M153.1 169.6l1.2 1.2M153.1 174.7l1.2 1.2M153.1 172.1l1.2 1.2M153.1 179.7l1.2 1.2M153.1 177.2l1.2 1.2M153.1 167l1.2 1.2M154.3 169.6l-1.2 1.2M154.3 174.7l-1.2 1.2M154.3 172.1l-1.2 1.2M154.3 179.7l-1.2 1.2"/>
<path d="M154.3 177.2l-1.2 1.2M154.3 167l-1.2 1.2"/>
</g>
<path d="M150.1 157.1h.7M150.1 164.7h.7M150.1 169.8h.7" fill="none" stroke="#a90000" stroke-width=".18"/>
<g fill="#009600" stroke="#009600" stroke-width=".18">
<circle cx="39.4" cy="73.7" r=".46"/>
<circle cx="29.2" cy="118.1" r=".46"/>
<circle cx="40.6" cy="115.6" r=".46"/>
<circle cx="40.6" cy="120.7" r=".46"/>
<circle cx="61" cy="54.6" r=".46"/>
<circle cx="61" cy="47" r=".46"/>
<circle cx="74.9" cy="40.6" r=".46"/>
<circle cx="102.9" cy="34.3" r=".46"/>
<circle cx="210.2" cy="101.6" r=".46"/>
<circle cx="101.6" cy="66" r=".46"/>
<circle cx="118.1" cy="100.3" r=".46"/>
<circle cx="118.1" cy="90.2" r=".46"/>
<circle cx="234.9" cy="142.2" r=".46"/>
<circle cx="242.6" cy="142.2" r=".46"/>
<circle cx="242.6" cy="154.9" r=".46"/>
</g>
<g font-size="3.5" fill="#0000c2">
<text x="20.3" y="21.3">USB-C</text>
<text x="34.1" y="21.3">Plug</text>
<text x="43.8" y="21.3">for</text>
<text x="50.9" y="21.3">flashing</text>
<text x="66.3" y="21.3">and</text>
<text x="74.7" y="21.3">battery</text>
<text x="88.4" y="21.3">charging</text>
<text x="20.3" y="89.9">Microcontroller</text>
<text x="47.2" y="89.9">and</text>
<text x="55.6" y="89.9">Bluetooth</text>
<text x="73.5" y="89.9">Module</text>
<text x="179.7" y="89.9">I2C-Pullup</text>
<text x="179.7" y="119.8">Manual-Reset</text>
<text x="205.1" y="119.8">(internal)</text>
<text x="186.1" y="132.5">Boot</text>
<text x="195" y="132.5">Button</text>
<text x="242.6" y="132.3">Reset</text>
<text x="253.1" y="132.3">Button</text>
</g>
<text font-size="3.5" fill="#840000" x="63.6" y="146.5">ESP32-S3-WROOM-1</text>
<g font-size="2.8" fill="#840000">
<text x="178" y="190.9">Title:</text>
<text x="187.7" y="190.9">Microcontroller</text>
<text x="212.6" y="190.9">and</text>
<text x="220.3" y="190.9">USB-C</text>
<text x="233.1" y="190.9">Connector</text>
</g>
<g font-size="2.5" fill="#006464">
<text x="61.3" y="28.3">V_USB</text>
<text x="110.8" y="29.6">V_USB</text>
<text x="65.5" y="37.7">R5</text>
<text x="65.5" y="45.6">R6</text>
<text x="82.7" y="43.1" transform="rotate(-90 82.7 43.1)">GND</text>
<text x="104.4" y="86.8">3.3V</text>
<text x="117.1" y="86.8">3.3V</text>
<text x="195" y="99.3">4k7</text>
<text x="200.8" y="98.5">R7</text>
<text x="213" y="98.2">3.3V</text>
<text x="195" y="105.6">1k8</text>
<text x="200.8" y="107.4">R8</text>
<text x="234" y="125.5">3.3V</text>
<text x="233.5" y="137" transform="rotate(-90 233.5 137)">R9</text>
<text x="238.6" y="137.7" transform="rotate(-90 238.6 137.7)">10k</text>
</g>
<g font-size="2.5" fill="#009600">
<text x="71.2" y="39.5">5k1</text>
<text x="71.2" y="44.6">5k1</text>
</g>
<g font-size="2.1" fill="#840000">
<text x="178" y="184">Sheet:</text>
<text x="186.2" y="184">/Microcontroller</text>
<text x="206" y="184">-</text>
<text x="209.2" y="184">ESP32-S3-WROOM/</text>
<text x="178" y="186.7">File:</text>
<text x="184.1" y="186.7">Microcontroller.kicad_sch</text>
<text x="178" y="196.9">KiCad</text>
<text x="178" y="194.1">Size:</text>
<text x="184.7" y="194.1">A4</text>
<text x="185.7" y="196.9">E.D.A.</text>
<text x="194.6" y="196.9">kicad</text>
<text x="200" y="194.1">Date:</text>
<text x="201.8" y="196.9">7.0.8</text>
<text x="263" y="194.3">Rev:</text>
<text x="263" y="196.9">Id:</text>
<text x="267.1" y="196.9">3/5</text>
</g>
<g font-size="1.8" fill="#840000">
<text x="35" y="11.9">1</text>
<text x="85" y="11.9">2</text>
<text x="135" y="11.9">3</text>
<text x="185" y="11.9">4</text>
<text x="235" y="11.9">5</text>
<text x="285" y="11.9">6</text>
<text x="10.3" y="35.9">A</text>
<text x="285.3" y="35.9">A</text>
<text x="10.3" y="85.9">B</text>
<text x="285.3" y="85.9">B</text>
<text x="10.3" y="135.9">C</text>
<text x="285.3" y="135.9">C</text>
<text x="10.3" y="185.9">D</text>
<text x="285.3" y="185.9">D</text>
<text x="35" y="199.9">1</text>
<text x="85" y="199.9">2</text>
<text x="135" y="199.9">3</text>
<text x="185" y="199.9">4</text>
<text x="235" y="199.9">5</text>
<text x="285" y="199.9">6</text>
</g>
<g font-size="1.8" fill="#0000c2">
<text x="126.7" y="20.5">NOTE</text>
<text x="126.7" y="22.5">USB-C</text>
<text x="134.5" y="22.5">supply</text>
<text x="141.8" y="22.5">max.</text>
<text x="147.4" y="22.5">2,5</text>
<text x="151.6" y="22.5">W (=</text>
<text x="157.8" y="22.5">5V,</text>
<text x="161.9" y="22.5">500</text>
<text x="166.7" y="22.5">mA)</text>
<text x="126.7" y="24.5">Otherwise</text>
<text x="126.7" y="26.6">connected</text>
<text x="137" y="24.5">PD-Controller</text>
<text x="137.5" y="26.6">to</text>
<text x="140.6" y="26.6">CC1/2!</text>
<text x="151.7" y="24.5">needs</text>
<text x="158.4" y="24.5">to</text>
<text x="161.4" y="24.5">be</text>
<text x="137.2" y="41.7">Inductance</text>
<text x="148.7" y="41.7">for</text>
<text x="152.5" y="41.7">noise</text>
<text x="158.7" y="41.7">reduction</text>
<text x="19" y="99.8">C1</text>
<text x="19" y="101.8">CL =</text>
<text x="22.7" y="99.8">=</text>
<text x="25.3" y="101.8">12.5</text>
<text x="25.4" y="99.8">C2</text>
<text x="29.1" y="99.8">=</text>
<text x="30.7" y="101.8">pF</text>
<text x="31.8" y="99.8">2</text>
<text x="34.1" y="101.8">...</text>
<text x="34.2" y="99.8">*</text>
<text x="36.4" y="99.8">(CL</text>
<text x="37.1" y="101.8">Crystal</text>
<text x="43.4" y="99.8">Cstray)</text>
<text x="44.8" y="101.8">load</text>
<text x="50.1" y="101.8">from</text>
<text x="51.4" y="99.8">=</text>
<text x="54.1" y="99.8">15</text>
<text x="55.6" y="101.8">datasheet</text>
<text x="226.7" y="98.5">1k8</text>
<text x="226.7" y="100.6">because</text>
<text x="231.3" y="98.5">resistor</text>
<text x="235.6" y="100.6">of</text>
<text x="238.7" y="100.6">I2C-timing</text>
<text x="239.7" y="98.5">at</text>
<text x="242.7" y="98.5">I2C-SDA</text>
<text x="250.4" y="100.6">issues</text>
<text x="252.1" y="98.5">line</text>
<text x="19" y="103.9">Cstray</text>
<text x="26.1" y="103.9">=</text>
<text x="28.9" y="103.9">5pF</text>
<text x="33.5" y="103.9">...</text>
<text x="36.5" y="103.9">Approximation</text>
<text x="51.1" y="103.9">for</text>
<text x="54.9" y="103.9">pins</text>
<text x="60" y="103.9">of</text>
<text x="63.1" y="103.9">the</text>
<text x="67.2" y="103.9">chip</text>
<text x="72.4" y="103.9">and</text>
<text x="77" y="103.9">parasitics</text>
<text x="87.5" y="103.9">from</text>
<text x="93" y="103.9">the</text>
<text x="97.1" y="103.9">board</text>
<text x="226.7" y="102.6">with</text>
<text x="231.7" y="102.6">BNO055.</text>
</g>
<g font-size="1.8" fill="#006464">
<text x="42" y="27.5">J2</text>
<text x="35.5" y="30.1">USB4105-GF-A</text>
<text x="47.2" y="35.2">VBUS</text>
<text x="48.4" y="40.2">CC1</text>
<text x="48.4" y="42.8">CC2</text>
<text x="49.3" y="47.9">D-</text>
<text x="103.7" y="43.3" transform="rotate(-90 103.7 43.3)">I/O</text>
<text x="112.6" y="43.7" transform="rotate(-90 112.6 43.7)">VDD</text>
<text x="120.2" y="43.3" transform="rotate(-90 120.2 43.3)">I/O</text>
<text x="140" y="46.6">WE-CNSW</text>
<text x="149" y="44">FL1</text>
<text x="150.6" y="46.6">744232090</text>
<text x="49.3" y="52.9">D+</text>
<text x="49.3" y="50.4">D-</text>
<text x="125.7" y="49.8">D2</text>
<text x="125.7" y="52.3">WE-TVS-824015</text>
<text x="49.3" y="55.5">D+</text>
<text x="47.1" y="63.1">SBU1</text>
<text x="47.1" y="65.6">SBU2</text>
<text x="102.5" y="60.5" transform="rotate(-90 102.5 60.5)">I/O</text>
<text x="110.1" y="60.5" transform="rotate(-90 110.1 60.5)">GND</text>
<text x="119" y="60.5" transform="rotate(-90 119 60.5)">I/O</text>
<text x="36.4" y="66.3" transform="rotate(-90 36.4 66.3)">SHIELD</text>
<text x="44" y="66.3" transform="rotate(-90 44 66.3)">GND</text>
<text x="107.2" y="73.3">GND</text>
<text x="37.3" y="80.9">GND</text>
<text x="106.7" y="93.6">C7</text>
<text x="125.7" y="94.8">C8</text>
<text x="106.7" y="96.1">22uF</text>
<text x="125.7" y="97.4">100nF</text>
<text x="116.1" y="106.3">GND</text>
<text x="127" y="102.5">U3</text>
<text x="127" y="105">ESP32-S3-WROOM-1</text>
<text x="31" y="111.4">15pF-1%</text>
<text x="34.2" y="108.8">C5</text>
<text x="63.2" y="110.1">EN</text>
<text x="106.3" y="111.4" transform="rotate(-90 106.3 111.4)">3V3</text>
<text x="122.2" y="112.6">U0RXD/GPIO44/CLK_OUT2</text>
<text x="122.5" y="110.1">U0TXD/GPIO43/CLK_OUT1</text>
<text x="20" y="119">GND</text>
<text x="43.2" y="117.7">Y1</text>
<text x="63.2" y="117.7">GPIO15/U0RTS/ADC2_CH4/XTAL_32K_P</text>
<text x="102.6" y="117.7">GPIO20/U1CTS/ADC2_CH9/CLK_OUT1/USB_D+</text>
<text x="34.2" y="125.3">C6</text>
<text x="43.2" y="120.2">32.768</text>
<text x="51" y="120.2">kHz</text>
<text x="63.2" y="125.3">MTCK/GPIO39/CLK_OUT3/SUBSPICS1</text>
<text x="63.2" y="120.2">GPIO16/U0CTS/ADC2_CH5/XTAL_32K_N</text>
<text x="102.6" y="120.2">GPIO19/U1RTS/ADC2_CH8/CLK_OUT2/USB_D-</text>
<text x="135.5" y="125.3">GPIO0/BOOT</text>
<text x="31" y="127.9">15pF-1%</text>
<text x="63.2" y="127.9">MTDO/GPIO40/CLK_OUT2</text>
<text x="63.2" y="130.4">MTDI/GPIO41/CLK_OUT1</text>
<text x="122" y="130.4">GPIO2/TOUCH2/ADC1_CH1</text>
<text x="122" y="127.9">GPIO1/TOUCH1/ADC1_CH0</text>
<text x="63.2" y="132.9">MTMS/GPIO42</text>
<text x="122" y="132.9">GPIO3/TOUCH3/ADC1_CH2</text>
<text x="122" y="135.5">GPIO4/TOUCH4/ADC1_CH3</text>
<text x="122" y="138">GPIO5/TOUCH5/ADC1_CH4</text>
<text x="122" y="140.6">GPIO6/TOUCH6/ADC1_CH5</text>
<text x="122" y="143.1">GPIO7/TOUCH7/ADC1_CH6</text>
<text x="103" y="148.2">GPIO9/TOUCH9/ADC1_CH8/FSPIHD/SUBSPIHD</text>
<text x="110.1" y="145.6">GPIO8/TOUCH8/ADC1_CH7/SUBSPICS1</text>
<text x="196.9" y="147.5">S1</text>
<text x="228.6" y="149.5">S2</text>
<text x="89.8" y="150.7">GPIO10/TOUCH10/ADC1_CH9/FSPICS0/FSPIIO4/SUBSPICS0</text>
<text x="90" y="155.8">GPIO12/TOUCH12/ADC2_CH1/FSPICLK/FSPIIO6/SUBSPICLK</text>
<text x="94.6" y="153.3">GPIO11/TOUCH11/ADC2_CH0/FSPID/FSPIIO5/SUBSPID</text>
<text x="236.4" y="153.3">100nF</text>
<text x="239.3" y="150.7">C9</text>
<text x="250.8" y="150.7">C10</text>
<text x="250.8" y="153.3">1.0uF</text>
<text x="91.1" y="160.9">GPIO14/TOUCH14/ADC2_CH3/FSPIWP/FSPIDQS/SUBSPIWP</text>
<text x="94.5" y="158.3">GPIO13/TOUCH13/ADC2_CH2/FSPIQ/FSPIIO7/SUBSPIQ</text>
<text x="193.5" y="161.5">GND</text>
<text x="240.7" y="161.5">GND</text>
<text x="111.2" y="166">GPIO18/U1RXD/ADC2_CH7/CLK_OUT3</text>
<text x="122.2" y="163.4">GPIO17/U1TXD/ADC2_CH6</text>
<text x="121.3" y="171">GPIO38/FSPIWP/SUBSPIWP</text>
<text x="140.5" y="168.5">GPIO21</text>
<text x="140.5" y="173.6">GPIO45</text>
<text x="63.2" y="176.1">SPIIO6/GPIO35/FSPID/SUBSPID</text>
<text x="63.2" y="178.7">SPIIO7/GPIO36/FSPICLK/SUBSPICLK</text>
<text x="111.2" y="178.7">GPIO47/SPICLK_P/SUBSPICLK_P_DIFF</text>
<text x="140.5" y="176.1">GPIO46</text>
<text x="63.2" y="181.2">SPIDQS/GPIO37/FSPIQ/SUBSPIQ</text>
<text x="106.3" y="181.9" transform="rotate(-90 106.3 181.9)">GND</text>
<text x="111.1" y="181.2">GPIO48/SPICLK_N/SUBSPICLK_N_DIFF</text>
<text x="103.4" y="193.9">GND</text>
</g>
<g font-size="1.8" fill="#a90000">
<text x="54.6" y="34">A4</text>
<text x="54.5" y="41.7">B5</text>
<text x="54.6" y="39.1">A5</text>
<text x="102.6" y="38.8" transform="rotate(-90 102.6 38.8)">6</text>
<text x="111.5" y="38.8" transform="rotate(-90 111.5 38.8)">5</text>
<text x="119.1" y="38.8" transform="rotate(-90 119.1 38.8)">4</text>
<text x="54.6" y="46.7">A7</text>
<text x="54.5" y="49.3">B7</text>
<text x="54.6" y="51.8">A6</text>
<text x="146.6" y="48">1</text>
<text x="146.6" y="53.1">4</text>
<text x="154.2" y="48">2</text>
<text x="154.2" y="53.1">3</text>
<text x="54.5" y="54.4">B6</text>
<text x="54.5" y="64.5">B8</text>
<text x="54.6" y="62">A8</text>
<text x="101.3" y="62.9" transform="rotate(-90 101.3 62.9)">1</text>
<text x="109" y="62.9" transform="rotate(-90 109 62.9)">2</text>
<text x="117.9" y="62.9" transform="rotate(-90 117.9 62.9)">3</text>
<text x="35.3" y="71.2" transform="rotate(-90 35.3 71.2)">S1</text>
<text x="42.9" y="71.1" transform="rotate(-90 42.9 71.1)">A1</text>
<text x="105.2" y="106.1" transform="rotate(-90 105.2 106.1)">2</text>
<text x="60.3" y="109">3</text>
<text x="148.5" y="111.5">36</text>
<text x="148.5" y="109">37</text>
<text x="60.3" y="116.6">8</text>
<text x="60.3" y="119.1">9</text>
<text x="148.5" y="119.1">13</text>
<text x="148.5" y="116.6">14</text>
<text x="59.6" y="124.2">32</text>
<text x="148.5" y="124.2">27</text>
<text x="59.6" y="126.7">33</text>
<text x="59.6" y="129.3">34</text>
<text x="59.6" y="131.8">35</text>
<text x="148.5" y="131.8">15</text>
<text x="148.5" y="129.3">38</text>
<text x="148.5" y="126.7">39</text>
<text x="149.2" y="134.4">4</text>
<text x="149.2" y="136.9">5</text>
<text x="149.2" y="139.4">6</text>
<text x="149.2" y="142">7</text>
<text x="148.5" y="144.5">12</text>
<text x="148.5" y="147.1">17</text>
<text x="148.5" y="149.6">18</text>
<text x="148.5" y="152.1">19</text>
<text x="148.5" y="154.7">20</text>
<text x="148.5" y="157.2">21</text>
<text x="148.5" y="159.8">22</text>
<text x="148.5" y="162.3">10</text>
<text x="148.5" y="164.8">11</text>
<text x="148.5" y="167.4">23</text>
<text x="148.5" y="172.5">26</text>
<text x="148.5" y="169.9">31</text>
<text x="59.6" y="175">28</text>
<text x="59.6" y="177.5">29</text>
<text x="148.5" y="175">16</text>
<text x="148.5" y="177.5">24</text>
<text x="59.6" y="180.1">30</text>
<text x="105.2" y="184.9" transform="rotate(-90 105.2 184.9)">1</text>
<text x="148.5" y="180.1">25</text>
</g>
<g font-size="1.8" fill="#0f0f0f">
<text x="162.6" y="47.9">USB_C_D-</text>
<text x="162.6" y="53">USB_C_D+</text>
<text x="53.2" y="108.9">EN</text>
<text x="153.7" y="111.4">UART_RXD</text>
<text x="153.7" y="108.9">UART_TXD</text>
<text x="153.7" y="119">USB_C_D-</text>
<text x="153.7" y="116.5">USB_C_D+</text>
<text x="154.9" y="124.1">BOOT</text>
<text x="196.8" y="138.7">BOOT</text>
<text x="225.3" y="141.9">EN</text>
</g>
<g font-size="1.8" fill="#725600">
<text x="182.5" y="100.6">I2C_SCL</text>
<text x="182.5" y="104.4">I2C_SDA</text>
<text x="48.5" y="125.3">BTN_4</text>
<text x="48.5" y="130.4">BTN_2</text>
<text x="48.5" y="127.9">BTN_3</text>
<text x="48.5" y="132.9">BTN_1</text>
<text x="155.1" y="135.5">V_BAT_MEASURE</text>
<text x="155.1" y="143.1">LED_BAT_G</text>
<text x="155.1" y="138">BAT_CHRG_STATUS</text>
<text x="155.1" y="140.6">LED_BAT_R</text>
<text x="155.1" y="148.2">I2C_SCL</text>
<text x="155.1" y="150.7">I2C_SDA</text>
<text x="155.1" y="160.9">MPRLS_INT</text>
<text x="155.1" y="158.3">BNO055_INT</text>
<text x="155.1" y="163.4">LED_STAT_R</text>
<text x="155.1" y="166">LED_STAT_G</text>
</g>
</svg>
